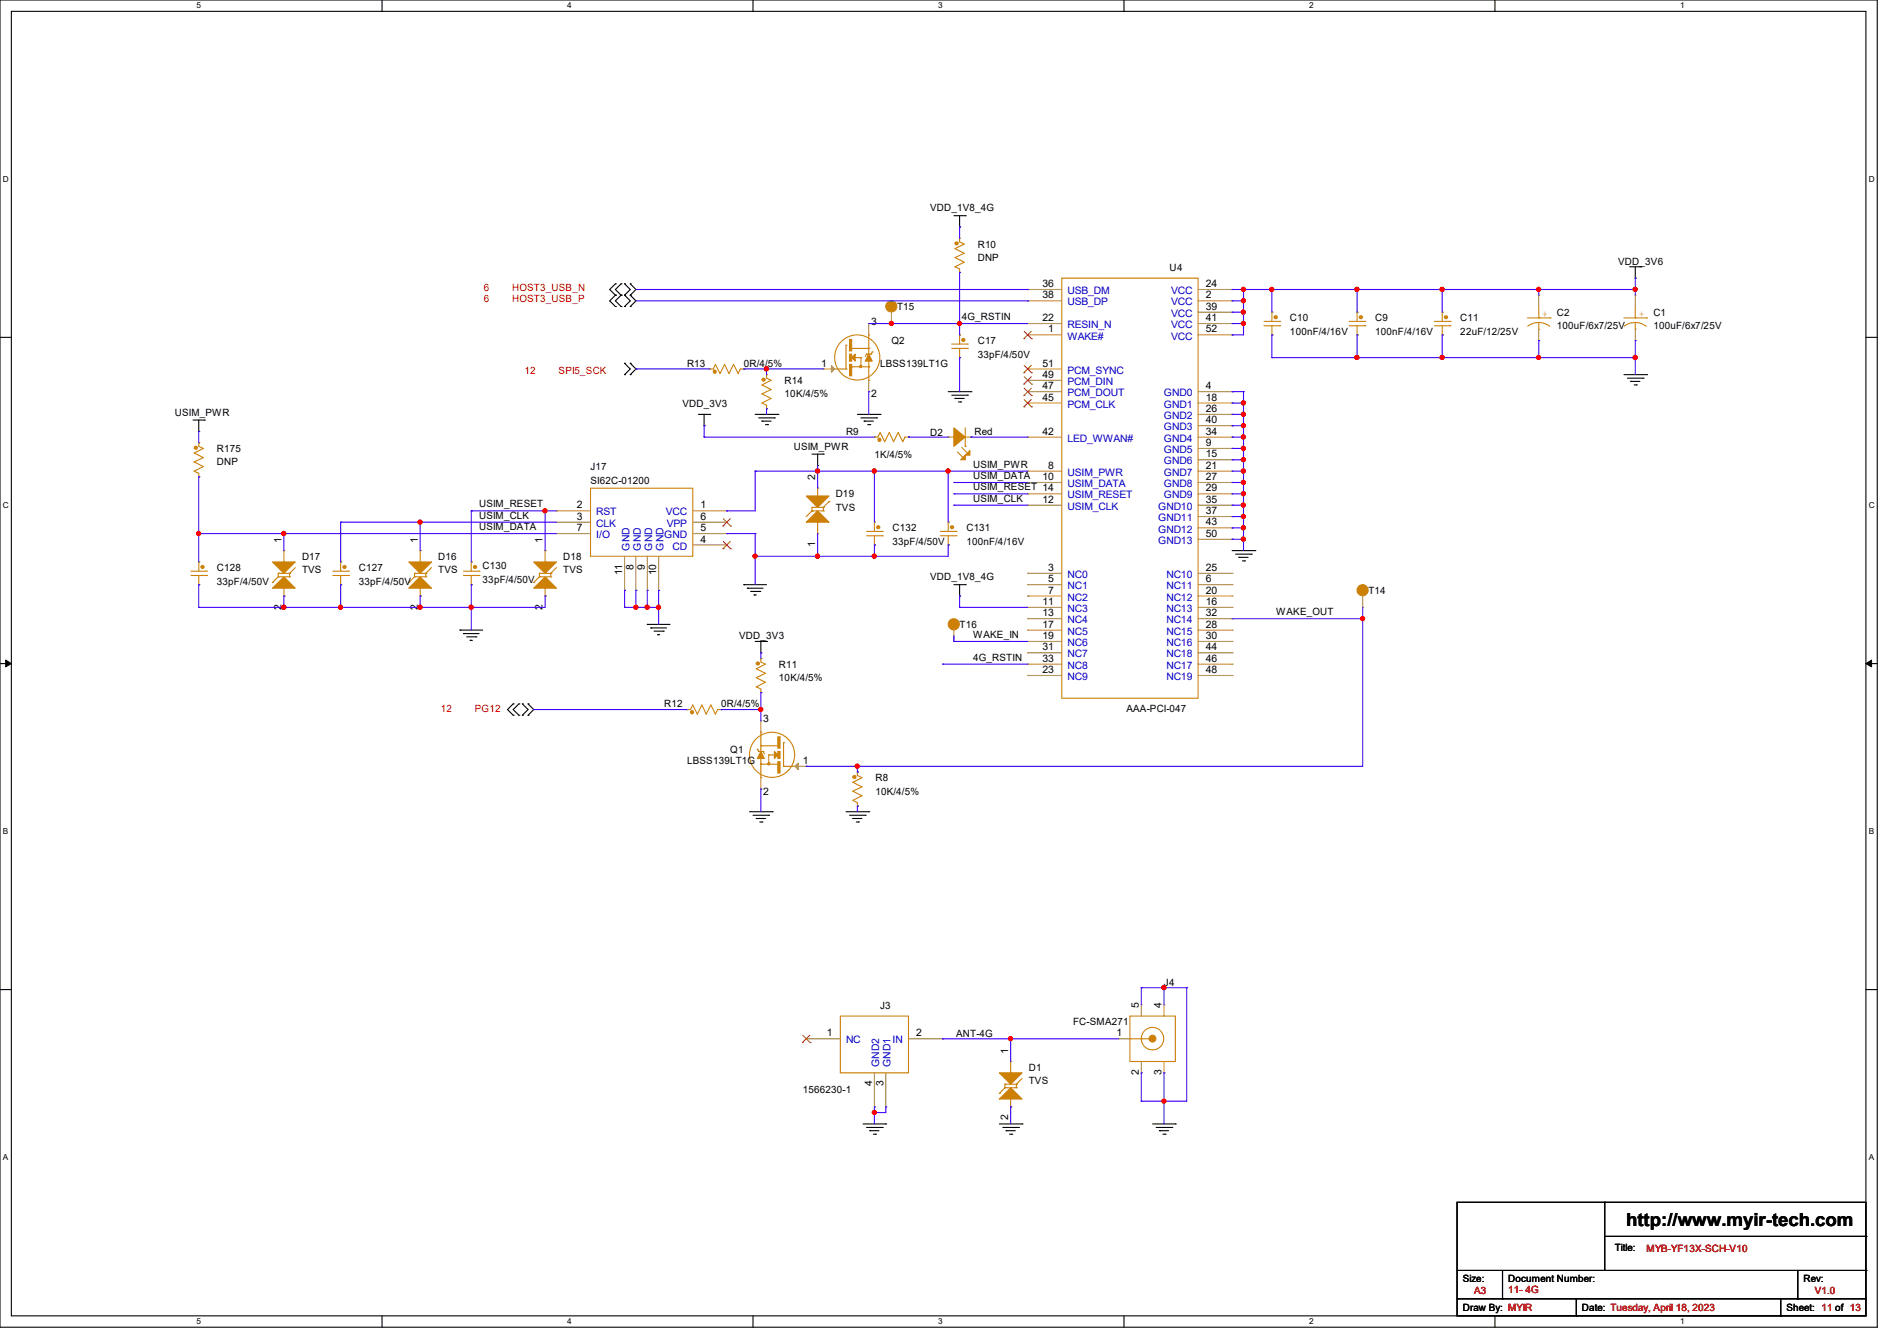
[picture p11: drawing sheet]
<svg xmlns="http://www.w3.org/2000/svg" width="297mm" height="210mm" viewBox="0 0 297 210" stroke-linecap="round" stroke-linejoin="round" font-family="sans-serif">
<path d="M0 0h293.9v207.9h-293.9zM1.8 1.8h290.3v204.3h-290.3z" fill="none" stroke="#000" stroke-width=".17"/>
<g fill="#fff">
<path d="M30.8 .2h.7v1.4h-.7z"/>
<path d="M30.8 206.2h.7v1.4h-.7z"/>
</g>
<path d="M59.8 0v1.8M59.8 206.1v1.8" fill="none" stroke="#000" stroke-width=".17"/>
<g fill="#fff">
<path d="M88.8 .2h.7v1.4h-.7z"/>
<path d="M88.8 206.2h.7v1.4h-.7z"/>
</g>
<path d="M117.9 0v1.8M117.9 206.1v1.8" fill="none" stroke="#000" stroke-width=".17"/>
<g fill="#fff">
<path d="M146.9 .2h.7v1.4h-.7z"/>
<path d="M146.9 206.2h.7v1.4h-.7z"/>
</g>
<path d="M176 0v1.8M176 206.1v1.8" fill="none" stroke="#000" stroke-width=".17"/>
<g fill="#fff">
<path d="M205 .2h.7v1.4h-.7z"/>
<path d="M205 206.2h.7v1.4h-.7z"/>
</g>
<path d="M234.1 0v1.8M234.1 206.1v1.8" fill="none" stroke="#000" stroke-width=".17"/>
<g fill="#fff">
<path d="M263.1 .2h.6v1.4h-.6z"/>
<path d="M263.1 206.2h.6v1.4h-.6z"/>
<path d="M.5 27.3h.9v1.4h-.9z"/>
<path d="M292.6 27.3h.9v1.4h-.9z"/>
<path d="M.5 78.4h.9v1.4h-.9z"/>
<path d="M292.6 78.4h.9v1.4h-.9z"/>
</g>
<path d="M0 52.8h1.8M292.1 52.8h1.8" fill="none" stroke="#000" stroke-width=".17"/>
<g fill="#fff">
<path d="M.5 129.5h.8v1.4h-.8z"/>
<path d="M292.6 129.5h.8v1.4h-.8z"/>
</g>
<path d="M0 103.9h1.8M292.1 103.9h1.8" fill="none" stroke="#000" stroke-width=".17"/>
<path d="M.9 103.4l.9 .5-.9 .5zM292.1 103.9l.9-.5v1z" fill="#000" stroke="#000" stroke-width=".16"/>
<g fill="#fff">
<path d="M.5 180.5h.8v1.4h-.8z"/>
<path d="M292.6 180.5h.8v1.4h-.8z"/>
</g>
<g fill="none" stroke="#000" stroke-width=".17">
<path d="M149.4 33.8h1.7M150.2 35.6h.1M150.2 33.8v1.8M151.1 33.8h.1M96.4 44.4h.1M96.4 46.2h.1M96.4 48h.1M96.4 44.4l-.9 .9 .9 .9M96.4 46.2l-.9 .9 .9 .9M97.2 46.2h.1M97.2 44.4h.1M97.2 48h.1"/>
<path d="M97.2 44.4l-.8 .9 .8 .9M97.2 46.2l-.8 .9 .8 .9M97.8 46.2h.1M97.8 44.4h.1M97.8 48h.1M97.8 58.7h.1M97.8 56.9h.1M97.8 44.4l.9 .9-.9 .9M97.8 46.2l.9 .9-.9 .9M97.8 56.9l.9 .9-.9 .9M98.7 44.4h.1M98.7 46.2h.1"/>
<path d="M98.7 48h.1M98.7 56.9h.1M98.7 58.7h.1M98.7 44.4l.9 .9-.9 .9M98.7 46.2l.9 .9-.9 .9M98.7 56.9l.9 .9-.9 .9M254.3 58.7h3.5M254.8 59.2h2.5M255.1 41.8h1.8M255.3 59.7h.1M255.3 59.7h1.5M256 43.6h.1"/>
<path d="M256 41.8v1.8M256.9 41.8h.1M257.3 59.2h.1M257.8 58.7h.1M30.2 65.8h1.8M31.1 67.6h.1M31.1 65.8v1.8M32 65.8h.1M109.3 64.9h1.8M110.2 66.7h.1M110.2 64.9v1.8M111.1 64.9h.1"/>
<path d="M118.2 64.9h3.6M118.8 65.4h2.4M119.3 66h.1M119.3 66h1.4M119.8 66.5h.4M120.2 66.5h.1M121.2 65.4h.1M121.8 64.9h.1M127.1 71.1h1.8M128 72.9h.1M128 71.1v1.8M128.9 71.1h.1"/>
<path d="M134.2 64.9h3.6M134.8 65.4h2.4M135.3 66h.1M135.3 66h1.4M135.8 66.5h.4M136.2 66.5h.1M137.2 65.4h.1M137.8 64.9h.1M148.5 61.3h3.5M149 61.9h2.5M149.5 62.4h.1M149.5 62.4h1.5"/>
<path d="M150.1 62.9h.3M150.4 62.9h.1M151.5 61.9h.1M152 61.3h.1M255.9 60.3h.3M256.2 60.3h.1M72 98.7h.1M72 98.7h3.6M72.6 99.2h.1M72.6 99.2h2.4M73.1 99.7h1.4M74.5 99.7h.1"/>
<path d="M101.3 97.8h.1M101.3 97.8h3.6M101.9 98.3h.1M101.9 98.3h2.5M102.4 98.8h1.4M103 99.4h.1M103 99.4h.3M103.8 98.8h.1M116.5 91.6h.1M116.5 91.6h3.5M117 92.1h.1M117 92.1h2.5"/>
<path d="M117.5 92.6h1.5M118.1 93.2h.1M118.1 93.2h.3M119 92.6h.1M149.4 91.6h1.7M150.2 93.3h.1M150.2 91.6v1.7M151.1 91.6h.1M192.9 86.2h3.6M193.5 86.8h2.4M194 87.3h.1M194 87.3h1.4"/>
<path d="M194.5 87.8h.4M194.9 87.8h.1M195.9 86.8h.1M196.5 86.2h.1M73.6 100.3h.1M73.6 100.3h.4M80.3 110.2h.1M80.3 112h.1M80.3 110.2l-.8 .9 .8 .9M81.2 112h.1M81.2 110.2h.1M81.2 110.2l-.9 .9 .9 .9"/>
<path d="M81.8 112h.1M81.8 110.2h.1M81.8 110.2l.9 .9-.9 .9M82.7 110.2h.1M82.7 112h.1M82.7 110.2l.9 .9-.9 .9M118.2 100.5h1.8M119.1 102.2h.1M119.1 100.5v1.7M120 100.5h.1M117.3 127.1h3.6M117.9 127.7h2.5"/>
<path d="M118.4 128.2h.1M118.4 128.2h1.4M119 128.7h.3M119.3 128.7h.1M120.4 127.7h.1M120.9 127.1h.1M132.5 127.1h3.5M133 127.7h2.5M133.5 128.2h.1M133.5 128.2h1.5M134.1 128.7h.3M134.4 128.7h.1"/>
<path d="M135.5 127.7h.1M136 127.1h.1M0 155h1.8M292.1 155h1.8M135.1 176h3.6M135.7 176.6h2.4M136.2 177.1h.1M136.2 177.1h1.4M136.7 177.6h.4M137.1 177.6h.1M138.1 176.6h.1M138.7 176h.1"/>
<path d="M156.5 176h3.5M157 176.6h2.5M157.5 177.1h.1M157.5 177.1h1.5M158.1 177.6h.3M158.4 177.6h.1M159.5 176.6h.1M160 176h.1M180.5 176h3.5M181 176.6h2.5M181.5 177.1h.1M181.5 177.1h1.5"/>
<path d="M182.1 177.6h.3M182.4 177.6h.1M183.5 176.6h.1M184 176h.1M228.1 188.3h64v17.8h-64zM228.1 199h64M235.2 199v4.4M251.2 188.3h.1M251.2 188.3v10.7M251.2 193.6h40.9M281.5 199v4.4M292.1 199h.1"/>
<path d="M292.1 193.6h.1M228.1 203.4h.1M228.1 203.4h64M235.2 203.4h.1M246.8 206.1h.1M246.8 203.4v2.7M278.8 206.1h.1M278.8 203.4v2.7M281.5 203.4h.1"/>
</g>
<g fill="#cc8006" stroke="#cc8006" stroke-width=".17">
<path d="M133.9 55.5v1.1l-.6-.6z"/>
<path d="M44.4 90.3l1.8 1.8h-3.5z"/>
<path d="M42.7 88h3.5l-1.8 1.8z"/>
<path d="M65.8 90.3l1.8 1.8h-3.6z"/>
<path d="M64 88h3.6l-1.8 1.8z"/>
<path d="M126.2 77.7h3.6l-1.8 1.8z"/>
<path d="M126.2 81.8l1.8-1.8 1.8 1.8z"/>
<path d="M156.5 172.1l1.7-1.8 1.8 1.8z"/>
<path d="M156.5 168h3.5l-1.8 1.8z"/>
<path d="M83.6 92.1l1.7-1.8 1.8 1.8z"/>
<path d="M83.6 88h3.5l-1.8 1.8z"/>
<path d="M121.2 117.7l.6 .5-.6 .6z"/>
<path d="M150.4 72l.7-.7v.7z"/>
<path d="M151.8 70.6v.7h-.7z"/>
<path d="M133 53.2h.3v1.7h-.3z" fill-rule="evenodd"/>
<path d="M133 57.1h.3v1.7h-.3z" fill-rule="evenodd"/>
<path d="M133 55.5h.3v1.1h-.3z" fill-rule="evenodd"/>
<path d="M136 55.5l.6 1.1h-1.1z" fill-rule="evenodd"/>
<path d="M121.8 115.4h.3v1.8h-.3z" fill-rule="evenodd"/>
<path d="M121.8 119.3h.3v1.8h-.3z" fill-rule="evenodd"/>
<path d="M121.8 117.7h.3v1.1h-.3z" fill-rule="evenodd"/>
<path d="M119.1 117.7l.6 1.1h-1.1z" fill-rule="evenodd"/>
<path d="M149.4 67l1.7 1.5-1.7 1.4z" fill-rule="evenodd"/>
<circle cx="134.7" cy="57.4" r=".17"/>
<circle cx="31.7" cy="88.8" r=".24"/>
<circle cx="133.8" cy="121.7" r=".24"/>
<circle cx="111.9" cy="58.2" r=".24"/>
<circle cx="150.8" cy="53.2" r=".24"/>
<circle cx="118.7" cy="103.9" r=".24"/>
<circle cx="30.7" cy="70.1" r=".24"/>
<circle cx="119.6" cy="59.5" r=".24"/>
<circle cx="199.7" cy="49.7" r=".24"/>
<circle cx="226.4" cy="49.7" r=".24"/>
<circle cx="213.1" cy="49.7" r=".24"/>
<circle cx="137.5" cy="82.6" r=".24"/>
<circle cx="139.6" cy="48" r=".87"/>
<circle cx="53.9" cy="88.8" r=".24"/>
<circle cx="108.3" cy="111.5" r=".24"/>
<circle cx="180.4" cy="162.7" r=".53"/>
<circle cx="149.3" cy="97.8" r=".87"/>
<circle cx="137.7" cy="68.9" r=".24"/>
<circle cx="149.1" cy="82.6" r=".24"/>
<circle cx="213.3" cy="92.4" r=".87"/>
<circle cx="149.8" cy="38.1" r=".24"/>
<circle cx="120.4" cy="119.6" r=".17"/>
<circle cx="74.4" cy="88.8" r=".24"/>
</g>
<g fill="none" stroke="#cc8006" stroke-width=".17">
<path d="M150.2 37.3h.1M150.2 37.3v.6l.8 .3-1.5 .7 1.5 .8-1.5 .6 1.5 .8-1.5 .7 .7 .3v.6M111.1 57.8h.1M111.1 57.8h.6l.3-.7 .7 1.4 .8-1.4 .6 1.4 .8-1.4 .7 1.4 .3-.7h.6M116.5 57.8h.1M120 58.7h.1M120 58.7v.5l.7 .4-1.4 .7 1.4 .7-1.4 .7 1.4 .7-1.4 .7 .7 .4v.5M130.7 57.8h1.8M132.5 57.8h.1M132.5 54.1h.1M132.5 54.1v3.7M133.3 57.4h.1"/>
<path d="M133.3 57.4h1.3M133.3 54.6h2.7M133.9 56h.9M134.8 56h.1M134.8 57.2h.1M134.8 56v1.2M135 57.4h1M135.7 55.5h.1M135.7 55.5l-.2 .3M135.7 55.5h.7M136 57.4h.1M136 59.6h.1"/>
<path d="M136 54.6h.1M136 52.5h.1M136 52.5v3M136 56.6v3M136.4 55.5h.1M136.6 55.1h.1M136.6 55.1l-.2 .4M149 54.6h2.5M149 53.9h2.5M150.2 52.5h.1M150.2 56h.1M150.2 42.7h.1"/>
<path d="M150.2 52.5v1.4M150.2 54.6v1.4M151.5 54.6h.1M151.5 53.9h.1M166.2 43.6h21.4v65.7h-21.4zM197.9 51h2.5M197.9 50.3h2.5M199.1 48.9h.1M199.1 52.5h.1M199.1 48.9v1.4M199.1 51v1.5M200.4 51h.1"/>
<path d="M200.4 50.3h.1M211.2 51h2.5M211.2 50.3h2.5M212.5 48.9h.1M212.5 52.5h.1M212.5 48.9v1.4M212.5 51v1.5M213.7 51h.1M213.7 50.3h.1M224.6 51h2.4M224.6 50.3h2.4M225.8 48.9h.1"/>
<path d="M225.8 52.5h.1M225.8 48.9v1.4M225.8 51v1.5M227 51h.1M227 50.3h.1M239.1 49.8h3.6M240.9 51.6h.1M240.9 49.8h.1M240.9 50.5l1.1 .2 .6 .4M240.9 50.5l-.7 .1-1 .5M240.9 48v1.8M240.9 50.5v1.1"/>
<path d="M242.7 49.8h.1M254.3 49.8h3.5M256 51.6h.1M256 49.8h.1M256 50.5l1.1 .2 .6 .4M256 50.5l-.7 .1-1 .5M256 48v1.8M256 50.5v1.1M257.8 49.8h.1M31.1 74.7h.1M31.1 69.3h.1M31.1 69.3v.6l.7 .3-1.4 .8 1.4 .7-1.4 .6 1.4 .8-1.4 .7 .7 .3v.6"/>
<path d="M92.5 76.5h16v10.6h-16zM120 64h.1M127.1 79.5h.1M127.1 79.5h1.8M127.1 79.5v.5M128 76.5h.1M128 76.5v1.2M128.9 79.5h.1M128.9 79.5v.5M129.8 78.6h.1M129.8 78.6l-.9 .9M136.9 68.5h.1"/>
<path d="M136.9 68.5h.6l.3-.8 .7 1.5 .7-1.5 .7 1.5 .7-1.5 .8 1.5 .3-.7h.5M142.2 68.5h.1M148.5 68.5h.9M149.4 68.5h.1M149.9 70.8l.9 .9M150.6 70.1l.9 .9M150.8 71.7h.1M151.1 69.9h.1M151.1 68.5h.9M151.1 67v2.9M151.5 71h.1M152 68.5h.1"/>
<path d="M29.9 90.1h2.4M29.9 89.5h2.4M31.1 88h.1M31.1 91.6h.1M31.1 88v1.5M31.1 90.1v1.5M32.3 90.1h.1M32.3 89.5h.1M42.7 91.2h.1M43.6 89.8h.1M43.6 90.3h.1M43.6 89.8h1.7"/>
<path d="M43.6 89.8v.5M43.6 90.3l-.9 .9M43.6 90.3h1.7M44.4 88h.1M44.4 93.3h.1M44.4 86.2v1.8M44.4 92.1v1.2M45.3 89.8h.1M45.3 90.3h.1M45.3 89.8v.5M46.2 88.9l-.9 .9M52.1 90.1h2.5"/>
<path d="M52.1 89.5h2.5M53.3 88h.1M53.3 91.6h.1M53.3 88v1.5M53.3 90.1v1.5M54.6 90.1h.1M54.6 89.5h.1M64 91.2h.1M64.9 89.8h.1M64.9 90.3h.1M64.9 89.8h1.8M64.9 90.3h1.8"/>
<path d="M64.9 89.8v.5M64.9 90.3l-.9 .9M65.8 88h.1M65.8 93.3h.1M65.8 86.2v1.8M65.8 92.1v1.2M66.7 89.8h.1M66.7 90.3h.1M66.7 89.8v.5M67.6 88.9l-.9 .9M72.6 90.1h2.4M72.6 89.5h2.4"/>
<path d="M73.8 88h.1M73.8 91.6h.1M73.8 88v1.5M73.8 90.1v1.5M75 90.1h.1M75 89.5h.1M83.6 91.2h.1M84.5 89.8h.1M84.5 90.3h.1M84.5 89.8h1.7M84.5 90.3h1.7M84.5 89.8v.5"/>
<path d="M84.5 90.3l-.9 .9M85.3 88h.1M85.3 93.3h.1M85.3 86.2v1.8M85.3 92.1v1.2M86.2 89.8h.1M86.2 90.3h.1M86.2 89.8v.5M87.1 88.9l-.9 .9M127.1 80h.1M127.1 80l-.9 .9M127.1 80h1.8"/>
<path d="M128 81.8h.1M128 81.8v1.8M128.9 80h.1M135.7 83.9h2.4M135.7 83.2h2.4M136.9 81.8h.1M136.9 85.3h.1M136.9 81.8v1.4M136.9 83.9v1.4M138.1 83.9h.1M138.1 83.2h.1M147.2 83.9h2.5"/>
<path d="M147.2 83.2h2.5M148.5 81.8h.1M148.5 85.3h.1M148.5 81.8v1.4M148.5 83.9v1.4M149.7 83.9h.1M149.7 83.2h.1M107.6 111.1h.1M107.6 111.1h.5l.4-.7 .7 1.4 .7-1.4 .7 1.4 .7-1.4 .7 1.4 .4-.7h.5M112.9 111.1h.1M118.6 117.3h.1M118.6 117.3l.2 .4"/>
<path d="M118.8 117.7h.1M118.8 117.7h.7M119.1 108.5h.1M119.1 103.1h.1M119.1 119.7h.1M119.1 116.8h.1M119.1 114.7h.1M119.1 103.1v.6l.7 .3-1.4 .7 1.4 .8-1.4 .6 1.4 .7-1.4 .8 .7 .3v.6M119.1 114.7v3M119.1 118.8v3M119.1 119.7h1.1M119.1 116.8h2.7"/>
<path d="M119.5 117.7h.1M119.5 117.7l.2 .4M120.4 118.2h.1M120.4 119.5h.1M120.4 118.2h.8M120.4 118.2v1.3M120.6 119.7h1.2M121.8 119.7h.1M122.7 116.3h.1M122.7 116.3v3.7M119.1 121.8h.1M122.7 120h.1"/>
<path d="M122.7 120h1.8M134.2 126.2h.1M134.2 120.9h.1M134.2 120.9v.6l.8 .3-1.5 .7 1.5 .7-1.5 .7 1.5 .7-1.5 .7 .7 .4v.5M131.6 159.1h10.6v8.9h-10.6zM176.9 159.1h7.1v7.1h-7.1zM156.5 171.2h.1M157.4 169.8h.1M157.4 170.3h.1M157.4 169.8h1.7M157.4 169.8v.5M157.4 170.3l-.9 .9"/>
<path d="M157.4 170.3h1.7M158.2 168h.1M158.2 173.4h.1M158.2 166.2v1.8M158.2 172.1v1.3M159.1 169.8h.1M159.1 170.3h.1M159.1 169.8v.5M160 168.9l-.9 .9M176.9 162.7h.1M176.9 162.7h3M178.7 162.7h.1"/>
<circle cx="134.2" cy="56" r="3.5"/>
<circle cx="120.9" cy="118.2" r="3.5"/>
<circle cx="180.4" cy="162.7" r="1.76"/>
</g>
<g fill="#a84" stroke="#a84" stroke-width=".17">
<path d="M130.2 57.3l.5 .5-.5 .5z"/>
<path d="M124.5 120l.5-.5v1z"/>
</g>
<g fill="none" stroke="#a84" stroke-width=".17">
<path d="M150.2 37.3h.1M111.1 57.8h.1M116.5 57.8h.1M120 58.7h.1M128.9 57.8h.1M128.9 57.8h1.8M136 50.7h.1M136 50.7v1.8M136 59.6v1.7M139.6 50.7h.1M139.6 48.9v1.8M150.2 52.5h.1"/>
<path d="M150.2 56h.1M150.2 42.7h.1M160.9 45.3h.1M160.9 47.1h.1M160.9 50.7h.1M160.9 52.5h.1M160.9 57.8h.1M160.9 59.6h.1M160.9 57.8h5.3M160.9 45.3h5.3M160.9 47.1h5.3M160.9 50.7h5.3"/>
<path d="M160.9 52.5h5.3M160.9 59.6h5.3M187.6 45.3h5.3M187.6 47.1h5.3M187.6 48.9h5.3M187.6 50.7h5.3M187.6 52.5h5.3M192.9 45.3h.1M192.9 47.1h.1M192.9 48.9h.1M192.9 50.7h.1M192.9 52.5h.1"/>
<path d="M199.1 48.9h.1M199.1 52.5h.1M212.5 48.9h.1M212.5 52.5h.1M225.8 48.9h.1M225.8 52.5h.1M240.9 46.2h.1M240.9 53.3h.1M240.9 46.2v1.8M240.9 51.6v1.7M256 46.2h.1M256 53.3h.1"/>
<path d="M256 46.2v1.8M256 51.6v1.7M31.1 69.3h.1M31.1 74.7h.1M120 64h.1M128 76.5h.1M136 61.3h.1M136.9 68.5h.1M142.2 68.5h.1M148.5 68.5h.1M152 68.5h.1M160.9 61.3h.1"/>
<path d="M160.9 63.1h.1M160.9 68.5h.1M160.9 73.8h.1M160.9 75.6h.1M160.9 77.3h.1M160.9 79.1h.1M160.9 61.3h5.3M160.9 63.1h5.3M160.9 68.5h5.3M160.9 73.8h5.3M160.9 75.6h5.3M160.9 77.3h5.3"/>
<path d="M160.9 79.1h5.3M187.6 61.3h5.3M187.6 63.1h5.3M187.6 64.9h5.3M187.6 66.7h5.3M187.6 68.5h5.3M187.6 70.2h5.3M187.6 72h5.3M187.6 73.8h5.3M187.6 75.6h5.3M187.6 77.3h5.3M187.6 79.1h5.3"/>
<path d="M192.9 61.3h.1M192.9 63.1h.1M192.9 64.9h.1M192.9 66.7h.1M192.9 68.5h.1M192.9 70.2h.1M192.9 72h.1M192.9 73.8h.1M192.9 75.6h.1M192.9 77.3h.1M192.9 79.1h.1M31.1 88h.1"/>
<path d="M31.1 91.6h.1M44.4 86.2h.1M44.4 93.3h.1M53.3 88h.1M53.3 91.6h.1M65.8 86.2h.1M65.8 93.3h.1M73.8 88h.1M73.8 91.6h.1M85.3 86.2h.1M85.3 93.3h.1M87.1 80h.1"/>
<path d="M87.1 81.8h.1M87.1 83.6h.1M87.1 80h5.4M87.1 81.8h5.4M87.1 83.6h5.4M97.8 92.5h.1M97.8 87.1v5.4M99.6 92.5h.1M99.6 87.1v5.4M101.3 92.5h.1M101.3 87.1v5.4M103.1 92.5h.1"/>
<path d="M103.1 87.1v5.4M108.5 80h5.3M108.5 81.8h5.3M108.5 83.6h5.3M108.5 85.3h5.3M113.8 80h.1M113.8 81.8h.1M113.8 83.6h.1M113.8 85.3h.1M128 83.6h.1M136.9 81.8h.1M136.9 85.3h.1"/>
<path d="M148.5 81.8h.1M148.5 85.3h.1M149.4 98.7v1.8M160.9 89.8h.1M160.9 91.6h.1M160.9 93.3h.1M160.9 95.1h.1M160.9 96.9h.1M160.9 98.7h.1M160.9 89.8h5.3M160.9 91.6h5.3M160.9 93.3h5.3"/>
<path d="M160.9 95.1h5.3M160.9 96.9h5.3M160.9 98.7h5.3M187.6 80.9h5.3M187.6 82.7h5.3M187.6 84.5h5.3M187.6 89.8h5.3M187.6 91.6h5.3M187.6 93.3h5.3M187.6 95.1h5.3M187.6 96.9h5.3M187.6 98.7h5.3"/>
<path d="M192.9 80.9h.1M192.9 82.7h.1M192.9 84.5h.1M192.9 89.8h.1M192.9 91.6h.1M192.9 93.3h.1M192.9 95.1h.1M192.9 96.9h.1M192.9 98.7h.1M213.4 95.1h.1M213.4 93.3v1.8M107.6 111.1h.1"/>
<path d="M112.9 111.1h.1M119.1 103.1h.1M119.1 108.5h.1M119.1 112.9h.1M119.1 112.9v1.8M149.4 100.5h.1M160.9 100.5h.1M160.9 102.2h.1M160.9 104h.1M160.9 105.8h.1M160.9 100.5h5.3M160.9 102.2h5.3"/>
<path d="M160.9 104h5.3M160.9 105.8h5.3M187.6 100.5h5.3M187.6 102.2h5.3M187.6 104h5.3M187.6 105.8h5.3M192.9 100.5h.1M192.9 104h.1M192.9 102.2h.1M192.9 105.8h.1M119.1 123.6h.1M119.1 121.8v1.8"/>
<path d="M124.5 120h1.7M126.2 120h.1M134.2 120.9h.1M134.2 126.2h.1M178.7 157.4h.1M178.7 157.4v1.7M182.2 157.4h.1M182.2 157.4v1.7M126.2 162.7h.1M126.2 162.7h5.4M136.9 173.4h.1M136.9 168v5.4"/>
<path d="M138.7 173.4h.1M138.7 168v5.4M142.2 162.7h5.4M147.6 162.7h.1M158.2 166.2h.1M158.2 173.4h.1M175.1 162.7h.1M175.1 162.7h1.8M178.7 168h.1M178.7 166.2v1.8M182.2 168h.1M182.2 166.2v1.8"/>
</g>
<g fill="none" stroke="#804000" stroke-width=".16">
<path d="M160.3 53h.1M160.3 58.4h.1M160.4 51.9l1.1 1.1M160.4 57.2l1.1 1.2M160.4 59l1.1 1.2M161.5 51.9l-1.2 1.1M161.5 57.2l-1.2 1.2M161.5 59l-1.2 1.2M161.5 53h.1M161.5 58.4h.1M160.3 60.2h.1M160.3 61.9h.1"/>
<path d="M160.3 63.7h.1M160.4 60.8l1.1 1.1M160.4 62.6l1.1 1.1M161.5 60.8l-1.2 1.1M161.5 62.6l-1.2 1.1M161.5 60.2h.1M161.5 61.9h.1M161.5 63.7h.1M113.2 82.4h.1M113.2 85.9h.1M113.2 81.2l1.2 1.2M113.2 84.8l1.2 1.1"/>
<path d="M114.3 81.2l-1.1 1.2M114.3 84.8l-1.1 1.1M114.4 82.4h.1M114.4 85.9h.1M125.6 163.3h.1M125.7 162.1l1.1 1.2M126.8 162.1l-1.2 1.2M126.8 163.3h.1"/>
</g>
<g fill="none" stroke="#4200ff" stroke-width=".17">
<path d="M150.2 35.6h.1M150.2 35.6v1.7M99.6 57.8h.1M99.6 45.3h61.3M99.6 47.1h61.3M99.6 57.8h11.5M116.5 57.8h.1M116.5 57.8h12.4M120 57.8h.1M120 57.8v.9M136 50.7h24.9M139.6 50.7h.1"/>
<path d="M150.2 50.7h.1M150.2 42.7h.1M150.2 56h.1M150.2 42.7v9.8M150.2 56v5.3M160.9 47.1h.1M160.9 45.3h.1M192.9 52.5h.1M192.9 47.1h.1M192.9 48.9h.1M192.9 50.7h.1M192.9 45.3h.1"/>
<path d="M192.9 45.3h63.1M192.9 47.1h1.8M192.9 48.9h1.8M192.9 50.7h1.8M194.7 45.3h.1M194.7 47.1h.1M194.7 48.9h.1M194.7 50.7h.1M194.7 45.3v7.2h-1.8M199.1 45.3h.1M199.1 52.5h.1M199.1 56h.1"/>
<path d="M199.1 45.3v3.6M199.1 52.5v3.5M199.1 56h56.9M212.5 45.3h.1M212.5 52.5h.1M212.5 56h.1M212.5 45.3v3.6M212.5 52.5v3.5M225.8 45.3h.1M225.8 52.5h.1M225.8 56h.1M225.8 45.3v3.6"/>
<path d="M225.8 52.5v3.5M240.9 53.3h.1M240.9 56h.1M240.9 45.3h.1M240.9 45.3v.9M240.9 53.3v2.7M256 43.6h.1M256 53.3h.1M256 56h.1M256 45.3h.1M256 43.6v2.6M256 53.3v5.4"/>
<path d="M31.1 74.7h.1M31.1 67.6h.1M31.1 67.6v1.7M31.1 74.7v13.3M110.2 66.7h.1M110.2 68.5h.1M110.2 68.5h26.7M110.2 66.7v1.8M118.2 73.8h.1M118.2 73.8h42.7M118.2 73.8v6.2h-4.4M120 64h.1"/>
<path d="M120 64v.9M128 73.8h.1M128 72.9v3.6M136 61.3h.1M136 61.3v3.6M136.9 73.8h.1M136.9 73.8v8M142.2 68.5h.1M142.2 68.5h6.3M148.5 73.8h.1M148.5 73.8v8M149.4 75.6h.1"/>
<path d="M149.4 77.3h.1M149.4 79.1h.1M149.4 75.6h11.5M149.4 77.3h11.5M149.4 79.1h11.5M152 68.5h.1M152 68.5h8.9M192.9 61.3h.1M192.9 63.1h.1M192.9 64.9h.1M192.9 66.7h.1M192.9 68.5h.1"/>
<path d="M192.9 70.2h.1M192.9 72h.1M192.9 73.8h.1M192.9 75.6h.1M192.9 77.3h.1M192.9 79.1h.1M192.9 61.3h1.8M192.9 63.1h1.8M192.9 64.9h1.8M192.9 66.7h1.8M192.9 68.5h1.8M192.9 70.2h1.8"/>
<path d="M192.9 72h1.8M192.9 73.8h1.8M192.9 75.6h1.8M192.9 77.3h1.8M192.9 79.1h1.8M194.7 61.3h.1M194.7 63.1h.1M194.7 64.9h.1M194.7 66.7h.1M194.7 68.5h.1M194.7 70.2h.1M194.7 72h.1"/>
<path d="M194.7 73.8h.1M194.7 75.6h.1M194.7 77.3h.1M194.7 79.1h.1M194.7 61.3v24.9M31.1 83.6h.1M31.1 91.6h.1M31.1 95.1h.1M31.1 83.6h56M31.1 91.6v3.5M44.4 83.6h.1M44.4 93.3h.1"/>
<path d="M44.4 95.1h.1M44.4 83.6v2.6M44.4 93.3v1.8M53.3 95.1h.1M53.3 81.8h.1M53.3 91.6h.1M53.3 81.8v6.2M53.3 91.6v3.5M53.3 81.8h33.8M65.8 93.3h.1M65.8 81.8h.1M65.8 95.1h.1"/>
<path d="M65.8 81.8v4.4M65.8 93.3v1.8M73.8 80h.1M73.8 91.6h.1M73.8 95.1h.1M73.8 80v8M73.8 91.6v7.1M73.8 80h13.3M85.3 93.3h.1M85.3 80h.1M85.3 93.3v1.8h-54.2M85.3 80v6.2"/>
<path d="M97.8 92.5h.1M97.8 95.1h.1M97.8 95.1h5.3M97.8 92.5v2.6M99.6 92.5h.1M99.6 95.1h.1M99.6 92.5v2.6M101.3 95.1h.1M101.3 92.5h.1M101.3 92.5v2.6M103.1 92.5h.1M103.1 95.1h.1"/>
<path d="M103.1 92.5v5.3M113.8 83.6h.1M113.8 80h.1M113.8 83.6h4.4M118.2 87.1h.1M118.2 83.6h.1M118.2 83.6v8M128 87.1h.1M128 83.6v3.5M136.9 85.3h.1M136.9 87.1h.1M136.9 85.3v1.8"/>
<path d="M148.5 85.3h.1M148.5 85.3v1.8h-30.3M149.4 99.6v.9M150.2 95.1h.1M150.2 93.3h.1M150.2 95.1h10.7M150.2 93.3v1.8M192.9 80.9h.1M192.9 82.7h.1M192.9 84.5h.1M192.9 80.9h1.8M192.9 82.7h1.8"/>
<path d="M192.9 84.5h1.8M192.9 96.9h20.5M194.7 80.9h.1M194.7 82.7h.1M194.7 84.5h.1M213.4 96.9h.1M213.4 95.1v24.9h-87.2M83.6 111.1h.1M83.6 111.1h24M112.9 111.1h.1M112.9 111.1h6.2M119.1 111.1h.1"/>
<path d="M119.1 102.2h.1M119.1 108.5h.1M119.1 102.2v.9M119.1 108.5v4.4M147.6 104h.1M147.6 104h13.3M149.4 100.5h.1M149.4 100.5h11.5M119.1 123.6h.1M119.1 123.6v3.5M126.2 120h.1M134.2 126.2h.1"/>
<path d="M134.2 120h.1M134.2 120.9h.1M134.2 120v.9M134.2 126.2v.9M178.7 154.7h.1M178.7 154.7h7.1M178.7 154.7v2.7M182.2 154.7h.1M182.2 154.7v2.7M185.8 154.7h.1M185.8 154.7v17.8h-7.1M136.9 173.4h.1"/>
<path d="M136.9 174.2h.1M136.9 173.4v2.6M138.7 173.4h.1M138.7 173.4v.8h-1.8M147.6 162.7h.1M147.6 162.7h27.5M158.2 173.4h.1M158.2 162.7h.1M158.2 162.7v3.5M158.2 173.4v2.6M178.7 172.5h.1M178.7 168h.1"/>
<path d="M178.7 168v4.5M182.2 172.5h.1M182.2 168h.1M182.2 168v8"/>
</g>
<g fill="#f00" stroke="#f00" stroke-width=".17">
<circle cx="225.8" cy="45.3" r=".32"/>
<circle cx="212.4" cy="45.3" r=".32"/>
<circle cx="199.1" cy="45.3" r=".32"/>
<circle cx="212.4" cy="56" r=".32"/>
<circle cx="256" cy="56" r=".32"/>
<circle cx="240.9" cy="56" r=".32"/>
<circle cx="256" cy="45.3" r=".32"/>
<circle cx="194.7" cy="48.9" r=".32"/>
<circle cx="194.7" cy="50.7" r=".32"/>
<circle cx="194.7" cy="47.1" r=".32"/>
<circle cx="194.7" cy="45.3" r=".32"/>
<circle cx="194.7" cy="63.1" r=".32"/>
<circle cx="194.7" cy="66.7" r=".32"/>
<circle cx="194.7" cy="64.9" r=".32"/>
<circle cx="194.7" cy="68.4" r=".32"/>
<circle cx="194.7" cy="70.2" r=".32"/>
<circle cx="194.7" cy="72" r=".32"/>
<circle cx="194.7" cy="73.8" r=".32"/>
<circle cx="194.7" cy="75.5" r=".32"/>
<circle cx="194.7" cy="77.3" r=".32"/>
<circle cx="194.7" cy="80.9" r=".32"/>
<circle cx="194.7" cy="79.1" r=".32"/>
<circle cx="194.7" cy="82.7" r=".32"/>
<circle cx="194.7" cy="84.4" r=".32"/>
<circle cx="120" cy="57.8" r=".32"/>
<circle cx="118.2" cy="87.1" r=".32"/>
<circle cx="31.1" cy="83.5" r=".32"/>
<circle cx="65.8" cy="95.1" r=".32"/>
<circle cx="136.9" cy="73.8" r=".32"/>
<circle cx="103.1" cy="95.1" r=".32"/>
<circle cx="99.5" cy="95.1" r=".32"/>
<circle cx="101.3" cy="95.1" r=".32"/>
<circle cx="85.3" cy="80" r=".32"/>
<circle cx="73.8" cy="95.1" r=".32"/>
<circle cx="53.3" cy="95.1" r=".32"/>
<circle cx="65.8" cy="81.8" r=".32"/>
<circle cx="128" cy="73.8" r=".32"/>
<circle cx="148.4" cy="73.8" r=".32"/>
<circle cx="44.4" cy="83.5" r=".32"/>
<circle cx="44.4" cy="95.1" r=".32"/>
<circle cx="240.9" cy="45.3" r=".32"/>
<circle cx="225.8" cy="56" r=".32"/>
<circle cx="119.1" cy="111.1" r=".32"/>
<circle cx="150.2" cy="50.7" r=".32"/>
<circle cx="139.6" cy="50.7" r=".32"/>
<circle cx="158.2" cy="162.7" r=".32"/>
<circle cx="136.9" cy="174.2" r=".32"/>
<circle cx="182.2" cy="154.7" r=".32"/>
<circle cx="182.2" cy="172.4" r=".32"/>
<circle cx="213.3" cy="96.9" r=".32"/>
<circle cx="134.2" cy="120" r=".32"/>
<circle cx="136.9" cy="87.1" r=".32"/>
<circle cx="128" cy="87.1" r=".32"/>
</g>
<text font-size="2.8" x="254.6" y="192">http://www.myir-tech.com</text>
<g font-size="1.6">
<text x="145.6" y="33.1">VDD_1V8_4G</text>
<text x="153.1" y="38.8">R10</text>
<text x="153.1" y="40.9">DNP</text>
<text x="253.4" y="41.4">VDD_3V6</text>
<text x="163.2" y="45">36</text>
<text x="163.2" y="46.7">38</text>
<text x="183.1" y="42.5">U4</text>
<text x="188.8" y="45">24</text>
<text x="188.8" y="46.7">2</text>
<text x="136.4" y="50.8">3</text>
<text x="139.6" y="53.9">Q2</text>
<text x="140.5" y="48.6">T15</text>
<text x="150.6" y="50.1">4G_RSTIN</text>
<text x="153.1" y="53.9">C17</text>
<text x="163.2" y="50.3">22</text>
<text x="164.1" y="52.1">1</text>
<text x="188.8" y="48.5">39</text>
<text x="188.8" y="50.3">41</text>
<text x="188.8" y="52.1">52</text>
<text x="202" y="50.3">C10</text>
<text x="202" y="52.4">100nF/4/16V</text>
<text x="215.3" y="50.3">C9</text>
<text x="215.3" y="52.4">100nF/4/16V</text>
<text x="228.6" y="50.3">C11</text>
<text x="228.6" y="52.4">22uF/12/25V</text>
<text x="243.8" y="49.4">C2</text>
<text x="243.8" y="51.6">100uF/6x7/25V</text>
<text x="258.9" y="49.4">C1</text>
<text x="258.9" y="51.6">100uF/6x7/25V</text>
<text x="107.6" y="57.4">R13</text>
<text x="116.5" y="57.4">0R/4/5%</text>
<text x="128.6" y="57.4">1</text>
<text x="137.8" y="57.4">LBSS139LT1G</text>
<text x="153.1" y="56">33pF/4/50V</text>
<text x="163.2" y="57.4">51</text>
<text x="163.2" y="59.2">49</text>
<text x="27.4" y="65.1">USIM_PWR</text>
<text x="106.8" y="63.7">VDD_3V3</text>
<text x="122.9" y="60.1">R14</text>
<text x="122.9" y="62.2">10K/4/5%</text>
<text x="136.4" y="62.2">2</text>
<text x="163.2" y="61">47</text>
<text x="163.2" y="62.7">45</text>
<text x="188.8" y="61">4</text>
<text x="188.8" y="62.7">18</text>
<text x="188.8" y="64.5">26</text>
<text x="34" y="70.8">R175</text>
<text x="124.3" y="70.4">USIM_PWR</text>
<text x="132.5" y="68.1">R9</text>
<text x="136.9" y="71.7">1K/4/5%</text>
<text x="145.6" y="68.3">D2</text>
<text x="152.6" y="68.1">Red</text>
<text x="163.2" y="68.1">42</text>
<text x="188.8" y="66.3">40</text>
<text x="188.8" y="68.1">34</text>
<text x="188.8" y="69.9">9</text>
<text x="188.8" y="71.6">15</text>
<text x="34" y="72.9">DNP</text>
<text x="92.5" y="73.6">J17</text>
<text x="92.5" y="75.8">SI62C-01200</text>
<text x="127.6" y="75.2" transform="rotate(-90 127.6 75.2)">2</text>
<text x="130.9" y="77.9">D19</text>
<text x="152.4" y="75">USIM_DATA</text>
<text x="152.4" y="76.8">USIM_RESET 14</text>
<text x="152.4" y="73.2">USIM_PWR</text>
<text x="163.2" y="75.2">10</text>
<text x="164.1" y="73.4">8</text>
<text x="188.8" y="73.4">21</text>
<text x="188.8" y="75.2">27</text>
<text x="188.8" y="77">29</text>
<text x="75" y="79.5">USIM_RESET</text>
<text x="75" y="81.2">USIM_CLK</text>
<text x="75" y="83">USIM_DATA</text>
<text x="90.3" y="79.6">2</text>
<text x="90.3" y="81.4">3</text>
<text x="90.3" y="83.2">7</text>
<text x="109.7" y="79.6">1</text>
<text x="109.7" y="81.4">6</text>
<text x="109.7" y="83.2">5</text>
<text x="130.9" y="80">TVS</text>
<text x="139.7" y="83.2">C132</text>
<text x="151.3" y="83.2">C131</text>
<text x="152.4" y="78.6">USIM_CLK</text>
<text x="163.2" y="78.7">12</text>
<text x="188.8" y="78.7">35</text>
<text x="188.8" y="80.5">37</text>
<text x="188.8" y="82.3">43</text>
<text x="34" y="89.4">C128</text>
<text x="44.1" y="85" transform="rotate(-90 44.1 85)">1</text>
<text x="47.3" y="87.7">D17</text>
<text x="47.3" y="89.8">TVS</text>
<text x="56.2" y="89.4">C127</text>
<text x="65.4" y="85" transform="rotate(-90 65.4 85)">1</text>
<text x="68.6" y="87.7">D16</text>
<text x="68.6" y="89.8">TVS</text>
<text x="75.6" y="89.1">C130</text>
<text x="85" y="85" transform="rotate(-90 85 85)">1</text>
<text x="88.2" y="87.7">D18</text>
<text x="88.2" y="89.8">TVS</text>
<text x="99.2" y="89.2" transform="rotate(-90 99.2 89.2)">8</text>
<text x="101" y="89.2" transform="rotate(-90 101 89.2)">9</text>
<text x="109.7" y="85">4</text>
<text x="127.6" y="85.7" transform="rotate(-90 127.6 85.7)">1</text>
<text x="139.7" y="85.3">33pF/4/50V</text>
<text x="151.3" y="85.3">100nF/4/16V</text>
<text x="164.1" y="89.4">3</text>
<text x="188.8" y="84.1">50</text>
<text x="188.8" y="89.4">25</text>
<text x="34" y="91.6">33pF/4/50V</text>
<text x="44.1" y="95.5" transform="rotate(-90 44.1 95.5)">2</text>
<text x="56.2" y="91.6">33pF/4/50V</text>
<text x="65.4" y="95.5" transform="rotate(-90 65.4 95.5)">2</text>
<text x="75.6" y="91.2">33pF/4/50V</text>
<text x="85" y="95.5" transform="rotate(-90 85 95.5)">2</text>
<text x="97.4" y="90.1" transform="rotate(-90 97.4 90.1)">11</text>
<text x="102.7" y="90.1" transform="rotate(-90 102.7 90.1)">10</text>
<text x="145.6" y="90.9">VDD_1V8_4G</text>
<text x="163.2" y="94.7">11</text>
<text x="164.1" y="91.2">5</text>
<text x="164.1" y="93">7</text>
<text x="188.8" y="91.2">6</text>
<text x="188.8" y="93">20</text>
<text x="188.8" y="94.7">16</text>
<text x="214.2" y="93">T14</text>
<text x="115.7" y="100.1">VDD_3V3</text>
<text x="150.2" y="98.3">T16</text>
<text x="152.4" y="99.9">WAKE_IN</text>
<text x="163.2" y="96.5">13</text>
<text x="163.2" y="98.3">17</text>
<text x="163.2" y="100.1">19</text>
<text x="163.2" y="101.9">31</text>
<text x="188.8" y="96.5">32</text>
<text x="188.8" y="98.3">28</text>
<text x="188.8" y="100.1">30</text>
<text x="188.8" y="101.9">44</text>
<text x="199.8" y="96.3">WAKE_OUT</text>
<text x="122" y="104.6">R11</text>
<text x="122" y="106.7">10K/4/5%</text>
<text x="152.4" y="103.5">4G_RSTIN</text>
<text x="163.2" y="103.6">33</text>
<text x="163.2" y="105.4">23</text>
<text x="188.8" y="103.6">46</text>
<text x="188.8" y="105.4">48</text>
<text x="104" y="110.8">R12</text>
<text x="112.9" y="110.8">0R/4/5%</text>
<text x="119.5" y="113.1">3</text>
<text x="176.4" y="111.5">AAA-PCI-047</text>
<text x="107.6" y="119.7">LBSS139LT1G</text>
<text x="114.3" y="117.9">Q1</text>
<text x="125.7" y="119.6">1</text>
<text x="119.5" y="124.5">2</text>
<text x="137.1" y="122.3">R8</text>
<text x="137.1" y="124.5">10K/4/5%</text>
<text x="182.2" y="154.3">J4</text>
<text x="137.8" y="158.1">J3</text>
<text x="168" y="160.6">FC-SMA271</text>
<text x="178.3" y="157.9" transform="rotate(-90 178.3 157.9)">5</text>
<text x="181.9" y="157.9" transform="rotate(-90 181.9 157.9)">4</text>
<text x="129.5" y="162.3">1</text>
<text x="143.5" y="162.3">2</text>
<text x="149.7" y="162.3">ANT-4G</text>
<text x="157.9" y="165" transform="rotate(-90 157.9 165)">1</text>
<text x="161.1" y="167.7">D1</text>
<text x="174.8" y="162.3">1</text>
<text x="125.7" y="171.2">1566230-1</text>
<text x="136.5" y="170.1" transform="rotate(-90 136.5 170.1)">4</text>
<text x="138.3" y="170.1" transform="rotate(-90 138.3 170.1)">3</text>
<text x="161.1" y="169.8">TVS</text>
<text x="178.3" y="168.4" transform="rotate(-90 178.3 168.4)">2</text>
<text x="181.9" y="168.4" transform="rotate(-90 181.9 168.4)">3</text>
<text x="157.9" y="175.5" transform="rotate(-90 157.9 175.5)">2</text>
<text x="252.8" y="196">Title:</text>
<text x="229" y="200.7">Size:</text>
<text x="236.1" y="200.7">Document Number:</text>
<text x="282.4" y="200.7">Rev:</text>
<text x="229" y="205.4">Draw By: MYIR</text>
<text x="247.7" y="205.4">Date: Tuesday, April 18, 2023</text>
<text x="279.7" y="205.4">Sheet: 11 of 13</text>
</g>
<g font-size="1.6" fill="#f00">
<text x="75.7" y="45.5">6</text>
<text x="75.7" y="47.3">6</text>
<text x="80.2" y="45.5">HOST3_USB_N</text>
<text x="80.2" y="47.3">HOST3_USB_P</text>
<text x="82.1" y="58.5">12</text>
<text x="87.5" y="58.5">SPI5_SCK</text>
<text x="69" y="111.5">12</text>
<text x="74.3" y="111.5">PG12</text>
</g>
<g font-size="1.6" fill="#00c">
<text x="167.1" y="46.1">USB_DM</text>
<text x="167.1" y="47.8">USB_DP</text>
<text x="183.3" y="46.1">VCC</text>
<text x="183.3" y="47.8">VCC</text>
<text x="167.1" y="51.4">RESIN_N</text>
<text x="167.1" y="53.2">WAKE#</text>
<text x="183.3" y="49.6">VCC</text>
<text x="183.3" y="51.4">VCC</text>
<text x="183.3" y="53.2">VCC</text>
<text x="167.1" y="58.5">PCM_SYNC</text>
<text x="167.1" y="60.3">PCM_DIN</text>
<text x="167.1" y="62.1">PCM_DOUT</text>
<text x="167.1" y="63.8">PCM_CLK</text>
<text x="182.2" y="62.1">GND0</text>
<text x="182.2" y="63.8">GND1</text>
<text x="182.2" y="65.6">GND2</text>
<text x="167.1" y="69.2">LED_WWAN#</text>
<text x="182.2" y="67.4">GND3</text>
<text x="182.2" y="69.2">GND4</text>
<text x="182.2" y="71">GND5</text>
<text x="167.1" y="74.5">USIM_PWR</text>
<text x="167.1" y="76.3">USIM_DATA</text>
<text x="182.2" y="72.7">GND6</text>
<text x="182.2" y="74.5">GND7</text>
<text x="182.2" y="76.3">GND8</text>
<text x="93.3" y="80.7">RST</text>
<text x="93.3" y="82.5">CLK</text>
<text x="104.2" y="80.7">VCC</text>
<text x="104.4" y="82.5">VPP</text>
<text x="167.1" y="78.1">USIM_RESET</text>
<text x="167.1" y="79.8">USIM_CLK</text>
<text x="181.4" y="79.8">GND10</text>
<text x="181.4" y="81.6">GND11</text>
<text x="181.4" y="83.4">GND12</text>
<text x="182.2" y="78.1">GND9</text>
<text x="93.3" y="84.3">I/O</text>
<text x="98.6" y="86.2" transform="rotate(-90 98.6 86.2)">GND</text>
<text x="100.3" y="86.2" transform="rotate(-90 100.3 86.2)">GND</text>
<text x="102.1" y="86.2" transform="rotate(-90 102.1 86.2)">GND</text>
<text x="103.9" y="86.2" transform="rotate(-90 103.9 86.2)">GND</text>
<text x="104" y="84.3">GND</text>
<text x="105.3" y="86.1">CD</text>
<text x="181.4" y="85.2">GND13</text>
<text x="167.1" y="90.5">NC0</text>
<text x="167.1" y="92.3">NC1</text>
<text x="167.1" y="94.1">NC2</text>
<text x="167.1" y="95.8">NC3</text>
<text x="182.6" y="90.5">NC10</text>
<text x="182.6" y="92.3">NC11</text>
<text x="182.6" y="94.1">NC12</text>
<text x="182.6" y="95.8">NC13</text>
<text x="167.1" y="97.6">NC4</text>
<text x="167.1" y="99.4">NC5</text>
<text x="167.1" y="101.2">NC6</text>
<text x="182.6" y="97.6">NC14</text>
<text x="182.6" y="99.4">NC15</text>
<text x="182.6" y="101.2">NC16</text>
<text x="167.1" y="103">NC7</text>
<text x="167.1" y="104.7">NC8</text>
<text x="167.1" y="106.5">NC9</text>
<text x="182.6" y="104.7">NC17</text>
<text x="182.6" y="103">NC18</text>
<text x="182.6" y="106.5">NC19</text>
<text x="132.5" y="163.4">NC</text>
<text x="137.7" y="167.1" transform="rotate(-90 137.7 167.1)">GND2</text>
<text x="139.4" y="167.1" transform="rotate(-90 139.4 167.1)">GND1</text>
<text x="139.7" y="163.4">IN</text>
</g>
<g font-size="1.6" fill="#cc8006">
<text x="241.5" y="49.6">+</text>
<text x="256.6" y="49.6">+</text>
</g>
<g font-size="1.6" fill="#800000">
<text x="257.8" y="196.1">MYB-YF13X-SCH-V10</text>
<text x="230.8" y="202.7">A3</text>
<text x="236.1" y="202.5">11- 4G</text>
<text x="284.1" y="202.7">V1.0</text>
</g>
<g font-size="1.3">
<text x="30.8" y="1.3">5</text>
<text x="88.8" y="1.3">4</text>
<text x="146.9" y="1.3">3</text>
<text x="205" y="1.3">2</text>
<text x="263.1" y="1.3">1</text>
<text x=".5" y="28.4">D</text>
<text x="292.6" y="28.4">D</text>
<text x=".5" y="79.5">C</text>
<text x="292.6" y="79.5">C</text>
<text x=".5" y="130.6">B</text>
<text x="292.6" y="130.6">B</text>
<text x=".5" y="181.7">A</text>
<text x="292.6" y="181.7">A</text>
<text x="30.8" y="207.4">5</text>
<text x="88.8" y="207.4">4</text>
<text x="146.9" y="207.4">3</text>
<text x="205" y="207.4">2</text>
<text x="263.1" y="207.4">1</text>
</g>
</svg>
